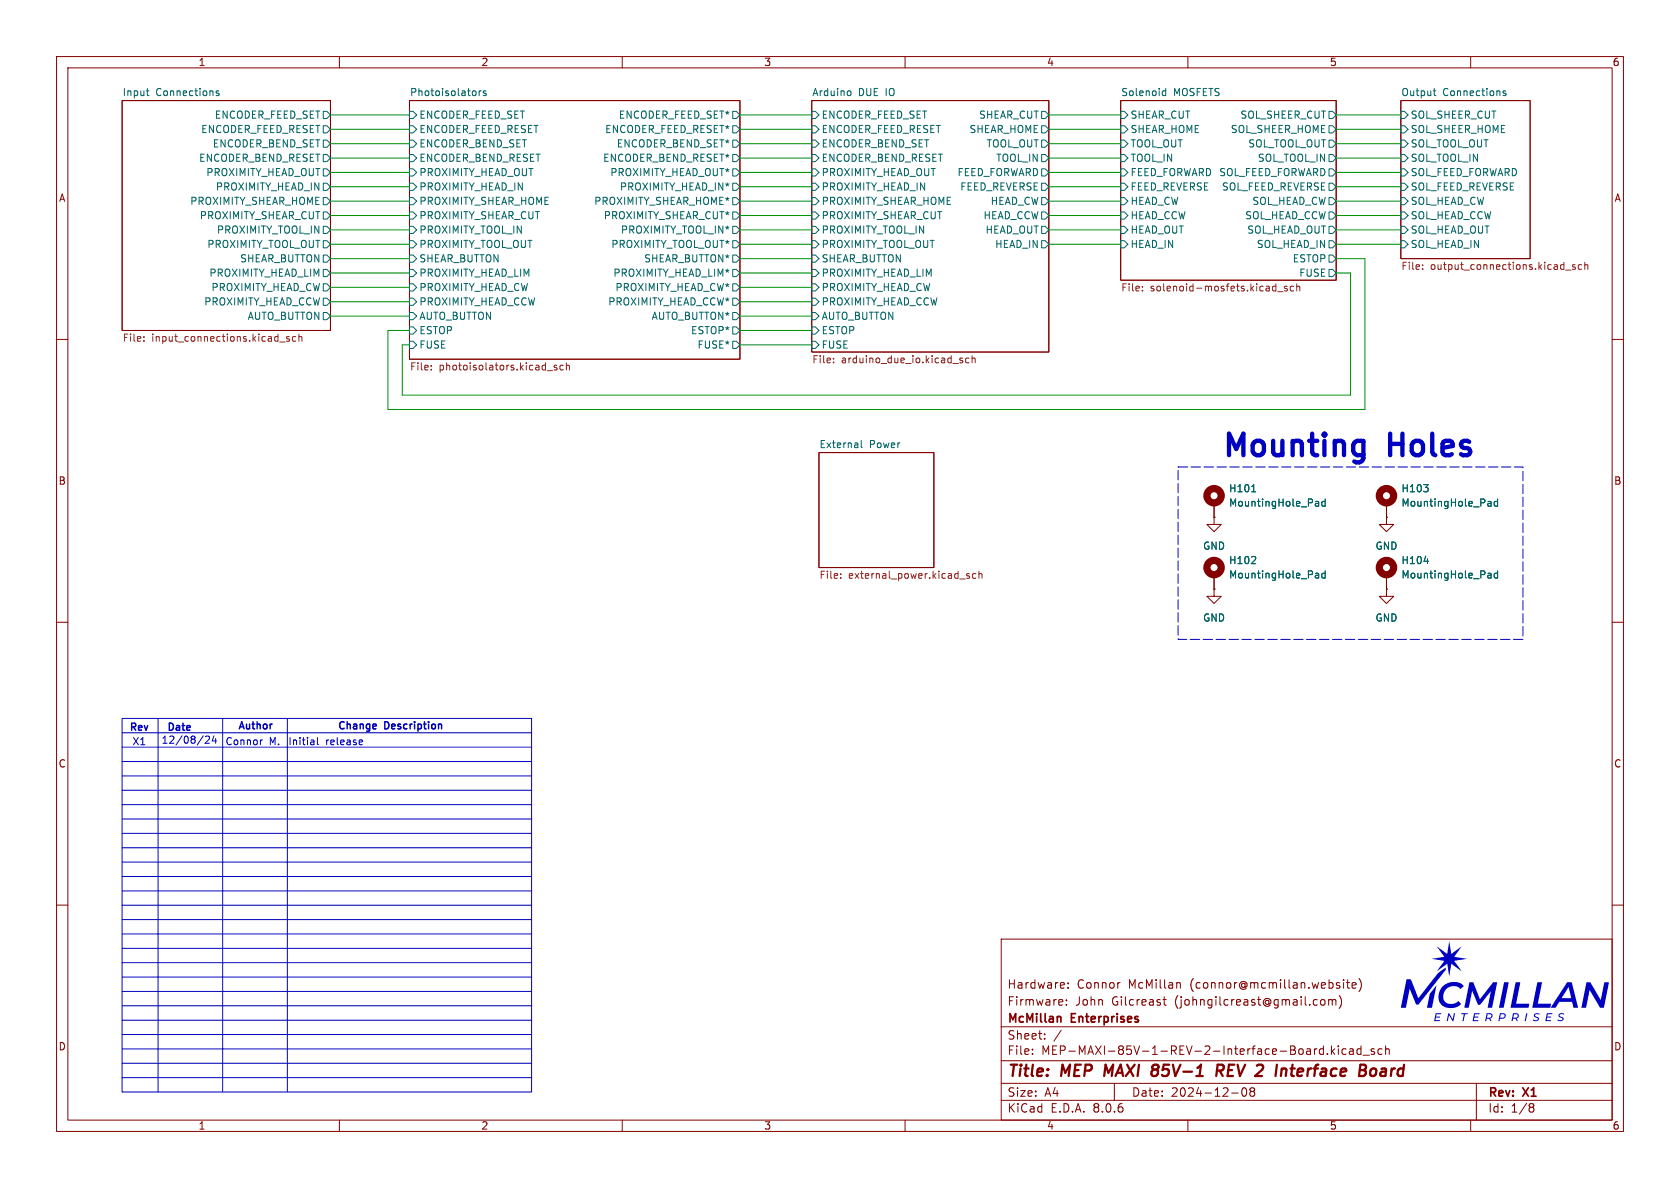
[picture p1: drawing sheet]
<svg xmlns="http://www.w3.org/2000/svg" width="297mm" height="210mm" viewBox="0 0 297 210" stroke-linecap="round" stroke-linejoin="round" font-family="sans-serif">
<g fill="none" stroke="#840000" stroke-width=".18">
<path d="M10 10h277v190h-277zM12 12h273v186h-273zM21.6 17.8h36.8v40.6h-36.8zM60 10v2M72.4 17.8h58.4v45.7h-58.4zM110 10v2M143.5 17.8h41.9v44.4h-41.9zM160 10v2M198.1 17.8h38.1v31.7h-38.1zM210 10v2M247.6 17.8h22.9v27.9h-22.9zM260 10v2"/>
<path d="M10 60h2M285 60h2M144.8 80h20.3v20.3h-20.3zM10 110h2M285 110h2M10 160h2M285 160h2M177 166h108v32h-108zM187.8 176.8l.1 .3-.7 .1M188.5 177.6v.1M188.5 176.8v.1M188.8 174.6v.1"/>
<path d="M188.8 173.8v.1M197.9 173.7h.1M205.6 176.7h.6M205.8 176.2v1.3l.4 .2M208.2 173.7h.3l.2 .2v.8M233.6 176.8l.4-.1 .2 .3v.4l-.2 .3-.4-.1-.1-.2v-.4zM234.9 176.8l.4-.1 .2 .2M234.9 176.7v1M235.5 176.9l.2-.2 .4 .1 .1 .9M235.5 176.9v.8M236.8 176.1a1.74 1.74 0 0 1-.1 2.2M237.5 173.2v.1"/>
<path d="M237.5 173.7v1M238 173.7h.6M238.2 173.2v1.3l.4 .2M239 174.2l.7-.1v-.3l-.5-.1-.2 .2 .1 .7h.6M240.2 173a1.72 1.72 0 0 1 0 2.3M60 198v2M110 198v2M160 198v2M177 194.5h108M177 191.5h108M177 187.5h108M177 181.5h108"/>
<path d="M182.5 186.3v.1M182.5 185.5v.1M184.7 183.6v.1M184.7 182.8v.1M187.6 182.1l-1.3 2M197 191.5v3M210 198v2M217.7 193.2h1.2M219.7 192.4l.2-.1a.81 .81 0 0 1 .6 .6 .81 .81 0 0 1-.3 .8l-.2 .1a.81 .81 0 0 1-.3-1.4zM221.2 192.9l-.2-.2 .2-.4 .5 .1 .1 .2-.3 .3M221.2 192.9l-.2 .3v.3l.2 .3 .5-.1 .1-.2-.1-.4-.2-.2M221.2 192.9h.3"/>
<path d="M234 184.9v1.5M234 185.5l-.5-.1-.3 .3v.4l.2 .2h.6M234.7 186.3v.1M235.4 184.9v1.5M235.5 185.8l.5 .6M236 185.4l-.6 .6M236.6 184.9v.1M236.6 185.4v1M238 185.5l-.5-.1-.3 .3v.4l.2 .2h.6M238.6 185.5h.6v.9M239.2 185.8h-.5a.29 .29 0 0 0-.2 .3 .29 .29 0 0 0 .2 .3l.5-.1M240.6 185.5l-.4-.1-.3 .3v.4l.1 .2h.6"/>
<path d="M240.6 184.9v1.5M241 186.5h1.1M243 185.5l-.4-.1-.2 .2 .1 .2 .5 .2v.3h-.6M244.3 185.5l-.4-.1-.3 .3v.4l.1 .2h.6M245 185.5l.2-.1 .3 .1 .1 .9M245 184.9v1.5M260 198v2M261 191.5v6.5M270.6 195.1h.3l.3 .3-.3 .3M270.6 195.7h.3M270.9 195.7l.2 .2 .1 .4-.3 .3h-.3"/>
</g>
<g fill="none" stroke="#840000" stroke-width=".4">
<path d="M195.5 188.2l-.3 2M204 189.1h.4M204.1 188.2h.4M204.4 189.1l.2 .1M204.6 190l-.3 .2M204.6 189l-.2 .1M215.1 189.3h.8a.55 .55 0 0 0 .4-.5 .55 .55 0 0 0-.3-.6h-.7l-.3 2M215.6 189.3l.6 .9M228.1 188.9h.8M228.5 188.2l-.2 1.7 .1 .2 .3 .1M242.4 189.1a.52 .52 0 0 1 .5-.2 .52 .52 0 0 1 .4 .4v.5a.55 .55 0 0 1-.6 .4 .55 .55 0 0 1-.5-.4zM244.4 188.9l-.2 .1"/>
<path d="M244.8 189.4h-.5a.4 .4 0 0 0-.3 .4 .4 .4 0 0 0 .3 .4h.4"/>
</g>
<path d="M187.3 179.7l.3 .2v.8" fill="none" stroke="#840000" stroke-width=".3"/>
<g fill="#0000c2">
<path d="M256 179.1h.2l.6 1.1 .2-1.1h.2l-.2 1.4h-.2l-.6-1.1-.2 1.1h-.2z"/>
<path d="M255.1 174.4a2.63 2.63 0 0 1 3.7-.1l-.6 .5-.5-.3a1.77 1.77 0 0 0-2.2 .5 1.77 1.77 0 0 0 .1 2.2l.8 .3a1.75 1.75 0 0 0 1.4-.5l.5 .5a2.36 2.36 0 0 1-4-.8 2.7 2.7 0 0 1 .8-2.3z"/>
<path d="M258.3 179.1h1.2v.2h-.5l-.3 1.2h-.2l.3-1.2h-.5z"/>
<path d="M253.8 179.1h1v.2h-.8l-.1 .4h.7v.2h-.7l-.1 .4h.8l-.1 .2h-1z"/>
<path d="M253.9 174.2l-.7 3.9h-.9l.5-2.4z"/>
<path d="M280.5 173.6h.7l1.8 3.2 .6-3.2h.8l-.8 4.5h-.7l-1.9-3.1-.6 3.1h-.8z"/>
<path d="M275.6 179.3l.4-.2 .5 .1v.2l-.5-.1-.3 .2 .1 .1 .6 .4v.3l-.2 .1-.5 .1-.4-.1 .1-.2 .5 .2 .3-.2v-.2l-.6-.3z"/>
<path d="M271.3 179.2l.4-.1 .5 .1-.1 .2-.4-.1-.3 .2v.1l.7 .4-.1 .3-.2 .2h-.4l-.4-.1v-.2l.5 .2 .4-.2-.1-.2-.6-.3z"/>
<path d="M271.8 173.6h.8l-.7 3.8h2.3l-.1 .7h-3.2z"/>
<path d="M267.5 179.1h.7l.3 .2v.5l-.4 .3 .3 .4h-.3l-.2-.4h-.4l-.1 .4h-.2l.1-.6h.8l.2-.3-.1-.3h-.6l-.1 .6h-.2z"/>
<path d="M265.9 173.6h.8l-.9 4.5h-.8z"/>
<path d="M269.8 179.1h.2l-.3 1.4h-.2z"/>
<path d="M262.8 179.1h.7l.3 .2v.5l-.4 .3 .3 .4h-.2l-.3-.4h-.4v.4h-.2l.1-.6h.7l.3-.3-.2-.3h-.5l-.1 .6h-.2z"/>
<path d="M259.8 173.6h.6l1.2 3 2.4-3h.7l-.9 4.5h-.8l.6-2.9-1.9 2.4h-.4l-1-2.5-.6 3h-.8z"/>
<path d="M253.4 173.1l-2.7 3.4z"/>
<path d="M248.7 173.1h.7l1.3 3.4 3.5-4.5 1.4-1v.4l-4.8 6.2h-.4l-1.2-2.8-.7 3.3h-.9z"/>
<path d="M267.9 173.6h.9l-.8 3.8h2.4l-.2 .7h-3.2z"/>
<path d="M260.6 179.1h1v.2h-.8l-.1 .4h.7l-.1 .2h-.7v.4h.8l-.1 .2h-1z"/>
<path d="M254 167.3l1.8 1.3 .4-2.2 .4 2.2 1.8-1.3-1.3 1.8 2.2 .4-2.2 .4 1.3 1.8-1.8-1.3-.4 2.2-.4-2.2-1.8 1.3 1.3-1.8-2.2-.4 2.2-.4z"/>
<path d="M273.5 179.1h.9v.2h-.8l-.1 .4h.7v.2h-.7l-.1 .4h.8v.2h-1z"/>
<path d="M277 173.6h.9l1.1 4.5h-.8l-.3-1h-2.2l-.7 1h-.9l1.1-1.7h2.6l-.5-1.9-1.2 1.9h-.9z"/>
<path d="M265.2 179.1l.8 .1 .2 .2v.2l-.3 .4-.7 .1-.1 .4h-.2l.1-.6h.7l.3-.3-.1-.3h-.6l-.1 .6h-.2z"/>
</g>
<g fill="none" stroke="#840000" stroke-width=".18">
<path d="M21.6 17.8h36.8v40.6h-36.8zM72.4 17.8h58.4v45.7h-58.4zM143.5 17.8h41.9v44.4h-41.9zM198.1 17.8h38.1v31.7h-38.1zM247.6 17.8h22.9v27.9h-22.9zM144.8 80h20.3v20.3h-20.3zM214.6 91.4v1.3h1.3l-1.3 1.3-1.2-1.3h1.2M214.6 91.4h.1M214.6 88.9v2.5M245.1 91.4v1.3h1.3l-1.3 1.3-1.3-1.3h1.3M245.1 91.4h.1M245.1 88.9v2.5"/>
<path d="M214.6 104.1v1.3h1.3l-1.3 1.3-1.2-1.3h1.2M214.6 104.1h.1M214.6 101.6v2.5M245.1 104.1v1.3h1.3l-1.3 1.3-1.3-1.3h1.3M245.1 104.1h.1M245.1 101.6v2.5"/>
</g>
<g fill="none" stroke="#006464" stroke-width=".18">
<path d="M25.9 16.1h.4M26.1 16.8l.2 .1M38.7 16.1h-.3l-.2 .1 .1 .2 .4 .1v.3h-.5M57.1 19.7h.7l.6 .6-.6 .7h-.7zM72.4 19.7h.6l.7 .6-.7 .7h-.6zM84.1 16.2v.6M84.7 16.1v.8M85.1 16.1l-.4 .2M85.9 16.1h-.3l-.2 .1 .1 .2 .4 .1v.3h-.5M129.5 19.7h.7l.6 .6-.6 .7h-.7zM143.5 19.7h.6l.7 .6-.7 .7h-.6zM150 16.1h.3l.1 .2v.5l-.4 .1"/>
<path d="M184.1 19.7h.7l.6 .6-.6 .7h-.7zM198.1 19.7h.7l.6 .6-.6 .7h-.7zM205.5 16.7l.2 .2 .4-.1M206.1 16.1h-.4l-.2 .2M206.1 15.6v1.3M234.9 19.7h.7l.6 .6-.6 .7h-.7zM247.6 19.7h.7l.6 .6-.6 .7h-.7zM253.4 16.1h.5M253.6 15.6v1.1l.3 .2M266.2 16.1h-.3l-.2 .1 .1 .2 .4 .1v.3h-.5M57.1 27.3h.7l.6 .6-.6 .7h-.7zM57.1 37.5h.7l.6 .6-.6 .6h-.7z"/>
<path d="M57.1 22.2h.7l.6 .7-.6 .6h-.7zM57.1 24.8h.7l.6 .6-.6 .6h-.7zM57.1 32.4h.7l.6 .6-.6 .7h-.7zM57.1 34.9h.7l.6 .7-.6 .6h-.7zM57.1 29.8h.7l.6 .7-.6 .6h-.7zM72.4 27.3h.6l.7 .6-.7 .7h-.6zM72.4 24.8h.6l.7 .6-.7 .6h-.6zM72.4 22.2h.6l.7 .7-.7 .6h-.6zM72.4 34.9h.6l.7 .7-.7 .6h-.6zM72.4 37.5h.6l.7 .6-.7 .6h-.6zM72.4 32.4h.6l.7 .6-.7 .7h-.6zM72.4 29.8h.6l.7 .7-.7 .6h-.6z"/>
<path d="M129.5 22.2h.7l.6 .7-.6 .6h-.7zM129.5 24.8h.7l.6 .6-.6 .6h-.7zM129.5 27.3h.7l.6 .6-.6 .7h-.7zM129.5 32.4h.7l.6 .6-.6 .7h-.7zM129.5 29.8h.7l.6 .7-.6 .6h-.7zM129.5 34.9h.7l.6 .7-.6 .6h-.7zM129.5 37.5h.7l.6 .6-.6 .6h-.7zM143.5 34.9h.6l.7 .7-.7 .6h-.6zM143.5 24.8h.6l.7 .6-.7 .6h-.6zM143.5 29.8h.6l.7 .7-.7 .6h-.6zM143.5 32.4h.6l.7 .6-.7 .7h-.6zM143.5 37.5h.6l.7 .6-.7 .6h-.6z"/>
<path d="M143.5 27.3h.6l.7 .6-.7 .7h-.6zM143.5 22.2h.6l.7 .7-.7 .6h-.6zM184.1 24.8h.7l.6 .6-.6 .6h-.7zM184.1 29.8h.7l.6 .7-.6 .6h-.7zM184.1 34.9h.7l.6 .7-.6 .6h-.7zM184.1 22.2h.7l.6 .7-.6 .6h-.7zM184.1 27.3h.7l.6 .6-.6 .7h-.7zM184.1 32.4h.7l.6 .6-.6 .7h-.7zM184.1 37.5h.7l.6 .6-.6 .6h-.7zM198.1 27.3h.7l.6 .6-.6 .7h-.7zM198.1 24.8h.7l.6 .6-.6 .6h-.7zM198.1 22.2h.7l.6 .7-.6 .6h-.7z"/>
<path d="M198.1 37.5h.7l.6 .6-.6 .6h-.7zM198.1 32.4h.7l.6 .6-.6 .7h-.7zM198.1 34.9h.7l.6 .7-.6 .6h-.7zM198.1 29.8h.7l.6 .7-.6 .6h-.7zM234.9 24.8h.7l.6 .6-.6 .6h-.7zM234.9 34.9h.7l.6 .7-.6 .6h-.7zM234.9 27.3h.7l.6 .6-.6 .7h-.7zM234.9 37.5h.7l.6 .6-.6 .6h-.7zM234.9 22.2h.7l.6 .7-.6 .6h-.7zM234.9 32.4h.7l.6 .6-.6 .7h-.7zM234.9 29.8h.7l.6 .7-.6 .6h-.7zM247.6 22.2h.7l.6 .7-.6 .6h-.7z"/>
<path d="M247.6 37.5h.7l.6 .6-.6 .6h-.7zM247.6 32.4h.7l.6 .6-.6 .7h-.7zM247.6 27.3h.7l.6 .6-.6 .7h-.7zM247.6 24.8h.7l.6 .6-.6 .6h-.7zM247.6 29.8h.7l.6 .7-.6 .6h-.7zM247.6 34.9h.7l.6 .7-.6 .6h-.7zM57.1 40h.7l.6 .6-.6 .7h-.7zM57.1 45.1h.7l.6 .6-.6 .7h-.7zM57.1 42.5h.7l.6 .7-.6 .6h-.7zM57.1 52.7h.7l.6 .6-.6 .7h-.7zM57.1 47.6h.7l.6 .7-.6 .6h-.7zM57.1 55.2h.7l.6 .7-.6 .6h-.7z"/>
<path d="M57.1 50.2h.7l.6 .6-.6 .6h-.7zM72.4 50.2h.6l.7 .6-.7 .6h-.6zM72.4 55.2h.6l.7 .7-.7 .6h-.6zM72.4 40h.6l.7 .6-.7 .7h-.6zM72.4 42.5h.6l.7 .7-.7 .6h-.6zM72.4 47.6h.6l.7 .7-.7 .6h-.6zM72.4 45.1h.6l.7 .6-.7 .7h-.6zM72.4 57.8h.6l.7 .6-.7 .7h-.6zM72.4 52.7h.6l.7 .6-.7 .7h-.6zM129.5 45.1h.7l.6 .6-.6 .7h-.7zM129.5 42.5h.7l.6 .7-.6 .6h-.7zM129.5 40h.7l.6 .6-.6 .7h-.7z"/>
<path d="M129.5 47.6h.7l.6 .7-.6 .6h-.7zM129.5 50.2h.7l.6 .6-.6 .6h-.7zM129.5 55.2h.7l.6 .7-.6 .6h-.7zM129.5 52.7h.7l.6 .6-.6 .7h-.7zM129.5 57.8h.7l.6 .6-.6 .7h-.7zM143.5 40h.6l.7 .6-.7 .7h-.6zM143.5 45.1h.6l.7 .6-.7 .7h-.6zM143.5 50.2h.6l.7 .6-.7 .6h-.6zM143.5 55.2h.6l.7 .7-.7 .6h-.6zM143.5 42.5h.6l.7 .7-.7 .6h-.6zM143.5 52.7h.6l.7 .6-.7 .7h-.6zM143.5 47.6h.6l.7 .7-.7 .6h-.6z"/>
<path d="M143.5 57.8h.6l.7 .6-.7 .7h-.6zM184.1 40h.7l.6 .6-.6 .7h-.7zM184.1 42.5h.7l.6 .7-.6 .6h-.7zM198.1 42.5h.7l.6 .7-.6 .6h-.7zM198.1 40h.7l.6 .6-.6 .7h-.7zM234.9 42.5h.7l.6 .7-.6 .6h-.7zM234.9 40h.7l.6 .6-.6 .7h-.7zM234.9 45.1h.7l.6 .6-.6 .7h-.7zM234.9 47.6h.7l.6 .7-.6 .6h-.7zM247.6 42.5h.7l.6 .7-.6 .6h-.7zM247.6 40h.7l.6 .6-.6 .7h-.7zM72.4 60.3h.6l.7 .7-.7 .6h-.6z"/>
<path d="M129.5 60.3h.7l.6 .7-.6 .6h-.7zM143.5 60.3h.6l.7 .7-.7 .6h-.6zM152.3 77.9v1.1l.1 .1M221.2 99.6h.8M221.3 86.9h.7M221.9 98.5v.4M232.7 88.6h.2l.2 .2v.7M233.1 89.4l-.4 .1M233.1 88.9l-.4 .1M234.3 88.2v1.3M234.3 88.7l-.4-.1-.2 .3 .1 .5h.5M251.7 85.7h.8l-.4 .5"/>
<path d="M251.8 99.2h.7M252.4 86.3v.5M263.2 88.6h.2l.2 .2v.7M263.6 89.4l-.4 .1M263.6 88.9l-.4 .1M264.8 88.7l-.4-.1-.3 .3 .2 .5h.5M264.8 88.2v1.3M232.7 101.3h.2l.2 .2v.7M233.1 102.1l-.4 .1M233.1 101.6l-.4 .1M234.3 101.4l-.4-.1-.2 .3 .1 .5h.5M234.3 100.9v1.3"/>
<path d="M263.2 101.3h.2l.2 .2v.7M263.6 102.1l-.4 .1M263.6 101.6l-.4 .1M264.8 101.4l-.4-.1-.3 .3 .2 .5h.5M264.8 100.9v1.3"/>
</g>
<g fill="none" stroke="#725600" stroke-width=".18">
<path d="M25.4 59.5v.2M51.1 59.5h-.3l-.1 .2v.1l.4 .2v.3h-.4M52.3 59.5h-.4l-.2 .2 .1 .6h.5M52.8 59.6l.2-.1h.3l.1 .8M52.8 59.1v1.2M202 51.3v.1M202 50.7v.1M225.9 51.6h.9M227.6 50.7l-.4-.1-.1 .2v.2l.5 .1v.3h-.5M228.7 50.7l-.4-.1-.2 .2 .1 .6h.5M229.2 50.7l.2-.1 .3 .1 .1 .7M229.2 50.2v1.2"/>
<path d="M251.5 47.5v.1M251.5 46.8v.2M276.8 47.7h.9M278.5 46.8h-.3l-.2 .2v.1l.5 .2v.3h-.5M279.6 46.8h-.3l-.3 .2 .1 .6h.5M280.2 46.9l.1-.1h.3l.1 .8M280.2 46.4v1.2M25.4 60.2v.1M49.4 60.4h1M76.2 65.3v.1M76.2 64.6v.1M96.7 65.5h1"/>
<path d="M98.4 64.6h-.3l-.1 .1v.2l.4 .1v.3h-.4M99.6 64.6h-.4l-.2 .2 .1 .5h.5M100.1 64.7l.2-.1h.3l.1 .8M100.1 64.1v1.3M147.4 64v.1M147.4 63.4v.1M169.7 63.7l.5 .1v.2l-.2 .1h-.3M169.7 63.4h.5M171.3 63.4l-.4-.1-.2 .2 .1 .6h.5M171.9 63.4l.1-.1 .3 .1 .1 .7M171.9 62.9v1.2M148.6 102.1v.1"/>
<path d="M148.6 101.5v.1M170.9 101.8l.5 .1v.2l-.2 .1h-.3M170.9 101.5h.5M172.5 101.5l-.3-.1-.3 .2 .1 .6h.5M173.1 101.5l.1-.1 .3 .1 .1 .7M173.1 101v1.2"/>
</g>
<g fill="none" stroke="#840000" stroke-width="1.3">
<circle cx="214.6" cy="87.6" r="1.27"/>
<circle cx="245.1" cy="87.6" r="1.27"/>
<circle cx="214.6" cy="100.3" r="1.27"/>
<circle cx="245.1" cy="100.3" r="1.27"/>
</g>
<g fill="none" stroke="#0000c2" stroke-width=".18">
<path d="M21.6 127h72.4v66h-72.4zM21.6 139.7h72.4M21.6 137.2h72.4M21.6 134.6h72.4M21.6 129.5h72.4M21.6 132.1h72.4M27.9 127v66M35.9 130.1l-1 1.6M36.3 130.2l.5-.1 .2 .4-.8 .9h.8M37.8 130.1l-.3 .9h.8M38.1 130.5v.9M39.4 127v66"/>
<path d="M46.4 130.8l-.2 .1M50.8 127v66M55.5 130.9v.7M55.5 131.6h-.1M55.5 131.1l-.1 .1M56.1 130.4v1.1l.2 .1M63.7 130.8l.3 .1 .1 .2-.6 .1M64 131.6h-.3M21.6 154.9h72.4M21.6 157.5h72.4M21.6 152.4h72.4M21.6 142.2h72.4"/>
<path d="M21.6 149.9h72.4M21.6 147.3h72.4M21.6 144.8h72.4M21.6 177.8h72.4M21.6 175.3h72.4M21.6 170.2h72.4M21.6 172.7h72.4M21.6 165.1h72.4M21.6 162.6h72.4M21.6 167.6h72.4M21.6 160h72.4M21.6 180.3h72.4"/>
<path d="M21.6 188h72.4M21.6 182.9h72.4M21.6 190.5h72.4M21.6 185.4h72.4"/>
</g>
<path d="M240.7 77.9l.3 .2M241 77.9v3.1l-.1 .4M241 80.3l-.3 .2" fill="none" stroke="#0000c2" stroke-width=".76"/>
<path d="M208.3 82.6h60.9v30.4h-60.9z" fill="none" stroke="#0000c2" stroke-width=".18" stroke-dasharray="1.7 .6"/>
<g fill="none" stroke="#009600" stroke-width=".18">
<path d="M58.4 35.6h14M58.4 30.5h14M58.4 33h14M58.4 25.4h14M58.4 20.3h14M58.4 22.9h14M58.4 27.9h14M58.4 38.1h14M130.8 35.6h12.7M130.8 30.5h12.7M130.8 33h12.7M130.8 25.4h12.7"/>
<path d="M130.8 20.3h12.7M130.8 22.9h12.7M130.8 27.9h12.7M130.8 38.1h12.7M185.4 35.6h12.7M185.4 30.5h12.7M185.4 33h12.7M185.4 25.4h12.7M185.4 20.3h12.7M185.4 22.9h12.7M185.4 27.9h12.7M185.4 38.1h12.7"/>
<path d="M236.2 35.6h11.4M236.2 30.5h11.4M236.2 33h11.4M236.2 25.4h11.4M236.2 20.3h11.4M236.2 22.9h11.4M236.2 27.9h11.4M236.2 38.1h11.4M58.4 45.7h14M58.4 53.3h14M58.4 43.2h14M58.4 50.8h14"/>
<path d="M58.4 48.3h14M58.4 40.6h14M58.4 55.9h14M130.8 45.7h12.7M130.8 53.3h12.7M130.8 43.2h12.7M130.8 50.8h12.7M130.8 48.3h12.7M130.8 40.6h12.7M130.8 55.9h12.7M130.8 58.4h12.7M185.4 43.2h12.7"/>
<path d="M185.4 40.6h12.7M236.2 45.7h5.1v26.7h-172.7v-14h3.8M236.2 43.2h11.4M236.2 48.3h2.6v21.6h-167.7v-8.9h1.3M236.2 40.6h11.4M130.8 61h12.7"/>
</g>
<g font-size="5.3" fill="#0000c2">
<text x="215.6" y="81.8">Mounting</text>
<text x="245.6" y="81.8">Holes</text>
</g>
<g font-size="2.8" fill="#840000">
<text x="178" y="190.9">Title:</text>
<text x="187.7" y="190.9">MEP</text>
<text x="196.1" y="190.9">MAXI</text>
<text x="205.3" y="190.9">85V-1</text>
<text x="217.5" y="190.9">REV 2</text>
<text x="229.6" y="190.9">Interface</text>
<text x="245.1" y="190.9">Board</text>
</g>
<g font-size="2.1" fill="#840000">
<text x="178" y="178">Firmware:</text>
<text x="178" y="175">Hardware:</text>
<text x="190.1" y="178">John</text>
<text x="190.4" y="175">Connor</text>
<text x="196.6" y="178">Gilcreast</text>
<text x="199.5" y="175">McMillan</text>
<text x="207.8" y="178">(johngilcreast@gmail.com)</text>
<text x="210.5" y="175">(connor@mcmillan.website)</text>
<text x="178" y="184">Sheet:</text>
<text x="178" y="181.2">McMillan</text>
<text x="189.5" y="181.2">Enterprises</text>
<text x="178" y="186.7">File:</text>
<text x="184.1" y="186.7">MEP-MAXI-85V-1-REV-2-Interface-Board.kicad_sch</text>
<text x="178" y="196.9">KiCad</text>
<text x="178" y="194.1">Size:</text>
<text x="184.7" y="194.1">A4</text>
<text x="185.7" y="196.9">E.D.A.</text>
<text x="193.3" y="196.9">8.0.6</text>
<text x="200" y="194.1">Date:</text>
<text x="207" y="194.1">2024-12-08</text>
<text x="263" y="194.3">Rev:</text>
<text x="263" y="196.9">Id:</text>
<text x="267.1" y="196.9">1/8</text>
<text x="269.4" y="194.3">X1</text>
</g>
<g font-size="1.8" fill="#840000">
<text x="35" y="11.9">1</text>
<text x="85" y="11.9">2</text>
<text x="135" y="11.9">3</text>
<text x="185" y="11.9">4</text>
<text x="235" y="11.9">5</text>
<text x="285" y="11.9">6</text>
<text x="10.3" y="35.9">A</text>
<text x="285.3" y="35.9">A</text>
<text x="10.3" y="85.9">B</text>
<text x="285.3" y="85.9">B</text>
<text x="10.3" y="135.9">C</text>
<text x="285.3" y="135.9">C</text>
<text x="10.3" y="185.9">D</text>
<text x="285.3" y="185.9">D</text>
<text x="35" y="199.9">1</text>
<text x="85" y="199.9">2</text>
<text x="135" y="199.9">3</text>
<text x="185" y="199.9">4</text>
<text x="235" y="199.9">5</text>
<text x="285" y="199.9">6</text>
</g>
<g font-size="1.8" fill="#006464">
<text x="21.6" y="17.1">Input</text>
<text x="27.5" y="17.1">Connections</text>
<text x="72.4" y="17.1">Photoisolators</text>
<text x="143.5" y="17.1">Arduino</text>
<text x="151.8" y="17.1">DUE IO</text>
<text x="198.1" y="17.1">Solenoid</text>
<text x="207.5" y="17.1">MOSFETS</text>
<text x="247.6" y="17.1">Output</text>
<text x="255" y="17.1">Connections</text>
<text x="35.5" y="23.7">ENCODER_FEED_RESET</text>
<text x="37.9" y="21.2">ENCODER_FEED_SET</text>
<text x="74" y="21.2">ENCODER_FEED_SET</text>
<text x="74" y="23.7">ENCODER_FEED_RESET</text>
<text x="106.9" y="23.7">ENCODER_FEED_RESET*</text>
<text x="109.3" y="21.2">ENCODER_FEED_SET*</text>
<text x="145.2" y="21.2">ENCODER_FEED_SET</text>
<text x="145.2" y="23.7">ENCODER_FEED_RESET</text>
<text x="171.3" y="23.7">SHEAR_HOME</text>
<text x="173" y="21.2">SHEAR_CUT</text>
<text x="199.8" y="21.2">SHEAR_CUT</text>
<text x="199.8" y="23.7">SHEAR_HOME</text>
<text x="217.5" y="23.7">SOL_SHEER_HOME</text>
<text x="219.2" y="21.2">SOL_SHEER_CUT</text>
<text x="249.3" y="23.7">SOL_SHEER_HOME</text>
<text x="249.3" y="21.2">SOL_SHEER_CUT</text>
<text x="35.1" y="28.8">ENCODER_BEND_RESET</text>
<text x="37.5" y="26.3">ENCODER_BEND_SET</text>
<text x="74" y="28.8">ENCODER_BEND_RESET</text>
<text x="74" y="26.3">ENCODER_BEND_SET</text>
<text x="106.5" y="28.8">ENCODER_BEND_RESET*</text>
<text x="108.9" y="26.3">ENCODER_BEND_SET*</text>
<text x="145.2" y="26.3">ENCODER_BEND_SET</text>
<text x="145.2" y="28.8">ENCODER_BEND_RESET</text>
<text x="174.3" y="26.3">TOOL_OUT</text>
<text x="176" y="28.8">TOOL_IN</text>
<text x="199.8" y="28.8">TOOL_IN</text>
<text x="199.8" y="26.3">TOOL_OUT</text>
<text x="220.6" y="26.3">SOL_TOOL_OUT</text>
<text x="222.3" y="28.8">SOL_TOOL_IN</text>
<text x="249.3" y="28.8">SOL_TOOL_IN</text>
<text x="249.3" y="26.3">SOL_TOOL_OUT</text>
<text x="36.4" y="31.3">PROXIMITY_HEAD_OUT</text>
<text x="38.1" y="33.9">PROXIMITY_HEAD_IN</text>
<text x="74" y="33.9">PROXIMITY_HEAD_IN</text>
<text x="74" y="31.3">PROXIMITY_HEAD_OUT</text>
<text x="107.8" y="31.3">PROXIMITY_HEAD_OUT*</text>
<text x="109.5" y="33.9">PROXIMITY_HEAD_IN*</text>
<text x="145.2" y="31.3">PROXIMITY_HEAD_OUT</text>
<text x="145.2" y="33.9">PROXIMITY_HEAD_IN</text>
<text x="169.2" y="31.3">FEED_FORWARD</text>
<text x="169.7" y="33.9">FEED_REVERSE</text>
<text x="199.8" y="33.9">FEED_REVERSE</text>
<text x="199.8" y="31.3">FEED_FORWARD SOL_FEED_FORWARD</text>
<text x="215.9" y="33.9">SOL_FEED_REVERSE</text>
<text x="249.3" y="33.9">SOL_FEED_REVERSE</text>
<text x="249.3" y="31.3">SOL_FEED_FORWARD</text>
<text x="33.5" y="36.4">PROXIMITY_SHEAR_HOME</text>
<text x="35.2" y="39">PROXIMITY_SHEAR_CUT</text>
<text x="38.2" y="41.5">PROXIMITY_TOOL_IN</text>
<text x="74" y="36.4">PROXIMITY_SHEAR_HOME</text>
<text x="74" y="39">PROXIMITY_SHEAR_CUT</text>
<text x="74" y="41.5">PROXIMITY_TOOL_IN</text>
<text x="104.9" y="36.4">PROXIMITY_SHEAR_HOME*</text>
<text x="106.6" y="39">PROXIMITY_SHEAR_CUT*</text>
<text x="109.7" y="41.5">PROXIMITY_TOOL_IN*</text>
<text x="145.2" y="36.4">PROXIMITY_SHEAR_HOME</text>
<text x="145.2" y="41.5">PROXIMITY_TOOL_IN</text>
<text x="145.2" y="39">PROXIMITY_SHEAR_CUT</text>
<text x="173.8" y="39">HEAD_CCW</text>
<text x="174.1" y="41.5">HEAD_OUT</text>
<text x="175" y="36.4">HEAD_CW</text>
<text x="199.8" y="39">HEAD_CCW</text>
<text x="199.8" y="36.4">HEAD_CW</text>
<text x="199.8" y="41.5">HEAD_OUT</text>
<text x="220" y="39">SOL_HEAD_CCW</text>
<text x="220.4" y="41.5">SOL_HEAD_OUT</text>
<text x="221.3" y="36.4">SOL_HEAD_CW</text>
<text x="249.3" y="39">SOL_HEAD_CCW</text>
<text x="249.3" y="36.4">SOL_HEAD_CW</text>
<text x="249.3" y="41.5">SOL_HEAD_OUT</text>
<text x="36.5" y="44">PROXIMITY_TOOL_OUT</text>
<text x="42.4" y="46.6">SHEAR_BUTTON</text>
<text x="74" y="44">PROXIMITY_TOOL_OUT</text>
<text x="74" y="46.6">SHEAR_BUTTON</text>
<text x="108" y="44">PROXIMITY_TOOL_OUT*</text>
<text x="113.8" y="46.6">SHEAR_BUTTON*</text>
<text x="145.2" y="46.6">SHEAR_BUTTON</text>
<text x="145.2" y="44">PROXIMITY_TOOL_OUT</text>
<text x="175.8" y="44">HEAD_IN</text>
<text x="199.8" y="44">HEAD_IN</text>
<text x="222.1" y="44">SOL_HEAD_IN</text>
<text x="228.4" y="46.6">ESTOP</text>
<text x="249.3" y="44">SOL_HEAD_IN</text>
<text x="36.9" y="49.1">PROXIMITY_HEAD_LIM</text>
<text x="37.3" y="51.7">PROXIMITY_HEAD_CW</text>
<text x="74" y="51.7">PROXIMITY_HEAD_CW</text>
<text x="74" y="49.1">PROXIMITY_HEAD_LIM</text>
<text x="108.3" y="49.1">PROXIMITY_HEAD_LIM*</text>
<text x="108.7" y="51.7">PROXIMITY_HEAD_CW*</text>
<text x="145.2" y="51.7">PROXIMITY_HEAD_CW</text>
<text x="145.2" y="49.1">PROXIMITY_HEAD_LIM</text>
<text x="229.6" y="49.1">FUSE</text>
<text x="36" y="54.2">PROXIMITY_HEAD_CCW</text>
<text x="43.7" y="56.7">AUTO_BUTTON</text>
<text x="74" y="56.7">AUTO_BUTTON</text>
<text x="74" y="59.3">ESTOP</text>
<text x="74" y="54.2">PROXIMITY_HEAD_CCW</text>
<text x="107.4" y="54.2">PROXIMITY_HEAD_CCW*</text>
<text x="115.1" y="56.7">AUTO_BUTTON*</text>
<text x="122.1" y="59.3">ESTOP*</text>
<text x="145.2" y="56.7">AUTO_BUTTON</text>
<text x="145.2" y="54.2">PROXIMITY_HEAD_CCW</text>
<text x="145.2" y="59.3">ESTOP</text>
<text x="74" y="61.8">FUSE</text>
<text x="123.2" y="61.8">FUSE*</text>
<text x="145.2" y="61.8">FUSE</text>
<text x="144.8" y="79.3">External</text>
<text x="153.7" y="79.3">Power</text>
<text x="217.2" y="87.2">H101</text>
<text x="217.2" y="89.8">MountingHole_Pad</text>
<text x="247.7" y="87.2">H103</text>
<text x="247.7" y="89.8">MountingHole_Pad</text>
<text x="212.6" y="97.4">GND</text>
<text x="217.2" y="99.9">H102</text>
<text x="243.1" y="97.4">GND</text>
<text x="247.7" y="99.9">H104</text>
<text x="217.2" y="102.5">MountingHole_Pad</text>
<text x="247.7" y="102.5">MountingHole_Pad</text>
<text x="212.6" y="110.1">GND</text>
<text x="243.1" y="110.1">GND</text>
</g>
<g font-size="1.8" fill="#725600">
<text x="198.1" y="51.8">File:</text>
<text x="203.3" y="51.8">solenoid-mosfets.kicad_sch</text>
<text x="247.6" y="48">File:</text>
<text x="252.9" y="48">output_connections.kicad_sch</text>
<text x="21.6" y="60.7">File:</text>
<text x="26.8" y="60.7">input_connections.kicad_sch</text>
<text x="72.4" y="65.8">File:</text>
<text x="77.6" y="65.8">photoisolators.kicad_sch</text>
<text x="143.5" y="64.5">File:</text>
<text x="148.7" y="64.5">arduino_due_io.kicad_sch</text>
<text x="144.8" y="102.6">File:</text>
<text x="150" y="102.6">external_power.kicad_sch</text>
</g>
<g font-size="1.8" fill="#0000c2">
<text x="22.7" y="129.5">Rev</text>
<text x="23.3" y="131.9">X1</text>
<text x="28.5" y="131.7">12/08/24</text>
<text x="29.4" y="129.5">Date</text>
<text x="39.8" y="131.9">Connor</text>
<text x="41.9" y="129.3">Author</text>
<text x="47.6" y="131.9">M.</text>
<text x="50.9" y="131.9">Initial</text>
<text x="57.5" y="131.9">release</text>
<text x="59.6" y="129.3">Change</text>
<text x="68" y="129.3">Description</text>
</g>
</svg>
